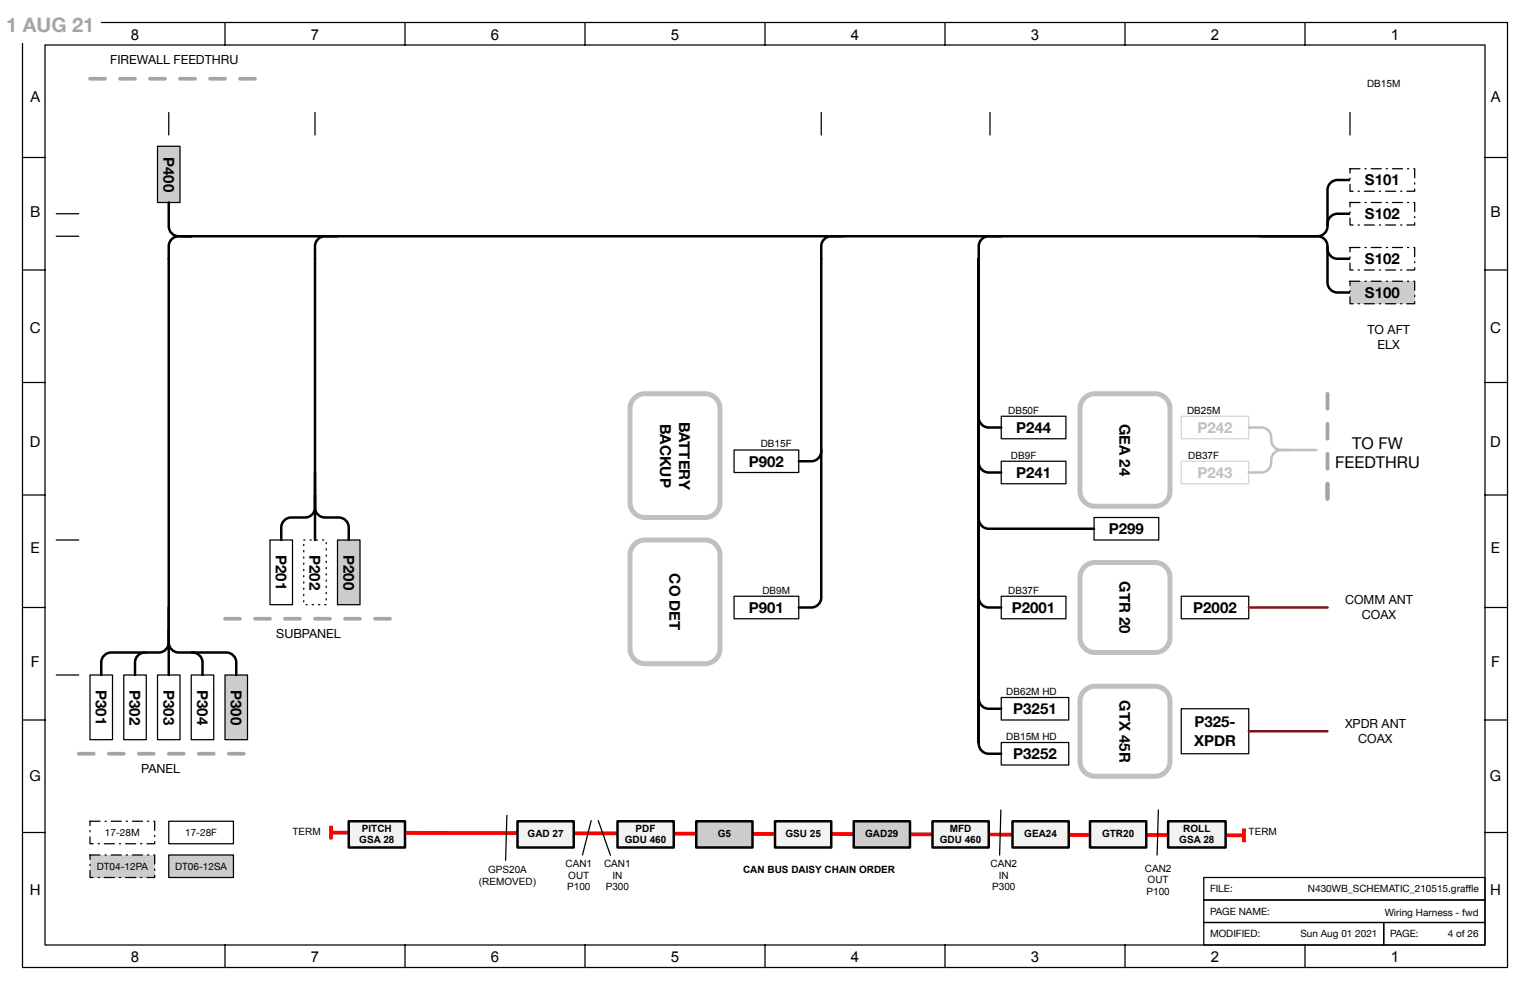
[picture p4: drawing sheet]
<svg xmlns="http://www.w3.org/2000/svg" width="432mm" height="279mm" viewBox="0 0 432 279" stroke-linecap="round" stroke-linejoin="round" font-family="sans-serif">
<path d="M25.4 190.5h6.3v18.3h-6.3z" fill="none" stroke="#000" stroke-width=".35"/>
<path d="M44.4 41.3h6.4v15.9h-6.4z" fill="#ccc"/>
<path d="M44.4 41.3h6.4v15.8h-6.4z" fill="none" stroke="#000" stroke-width=".35"/>
<path d="M34.9 190.5h6.4v18.3h-6.4z" fill="#fff"/>
<path d="M34.9 190.5h6.4v18.3h-6.4z" fill="none" stroke="#000" stroke-width=".35"/>
<path d="M44.4 190.5h6.4v18.3h-6.4z" fill="#fff"/>
<path d="M44.4 190.5h6.4v18.3h-6.4z" fill="none" stroke="#000" stroke-width=".35"/>
<path d="M54 190.5h6.3v18.3h-6.3z" fill="#fff"/>
<path d="M54 190.5h6.3v18.3h-6.3z" fill="none" stroke="#000" stroke-width=".35"/>
<path d="M63.5 190.5h6.3v18.3h-6.3z" fill="#ccc"/>
<path d="M63.5 190.5h6.3v18.3h-6.3z" fill="none" stroke="#000" stroke-width=".35"/>
<path d="M76.2 152.4h6.3v18.3h-6.3z" fill="#fff"/>
<path d="M76.2 152.4h6.3v18.3h-6.3z" fill="none" stroke="#000" stroke-width=".35"/>
<path d="M85.7 152.4h6.4v18.3h-6.4z" fill="#fff"/>
<path d="M85.7 152.4h6.4v18.3h-6.4z" fill="none" stroke="#000" stroke-width=".35" stroke-dasharray=".4 1.4"/>
<path d="M95.2 152.4h6.4v18.3h-6.4z" fill="#ccc"/>
<path d="M95.2 152.4h6.4v18.3h-6.4z" fill="none" stroke="#000" stroke-width=".35"/>
<path d="M305.8 112.6a4.2 4.2 0 0 1 3.2-1.5h17a4.2 4.2 0 0 1 4.2 4.3v23.2a4.2 4.2 0 0 1-4.2 4.3h-17a4.2 4.2 0 0 1-4.2-4.3v-23.2a4.2 4.2 0 0 1 1-2.8z" fill="#fff"/>
<path d="M305.8 112.6a4.2 4.2 0 0 1 3.2-1.5h17a4.2 4.2 0 0 1 4.2 4.3v23.2a4.2 4.2 0 0 1-4.2 4.3h-17a4.2 4.2 0 0 1-4.2-4.3v-23.2a4.2 4.2 0 0 1 1-2.8z" fill="none" stroke="#c0c0c0" stroke-width="1.4"/>
<path d="M305.8 160.3a4.2 4.2 0 0 1 3.2-1.5h17a4.2 4.2 0 0 1 4.2 4.2v16.9a4.2 4.2 0 0 1-4.2 4.2h-17a4.2 4.2 0 0 1-4.2-4.2v-16.9a4.2 4.2 0 0 1 1-2.7z" fill="#fff"/>
<path d="M305.8 160.3a4.2 4.2 0 0 1 3.2-1.6h17a4.2 4.2 0 0 1 4.2 4.3v16.9a4.2 4.2 0 0 1-4.2 4.2h-17a4.2 4.2 0 0 1-4.2-4.2v-16.9a4.2 4.2 0 0 1 1-2.7z" fill="none" stroke="#c0c0c0" stroke-width="1.4"/>
<path d="M305.8 195.2a4.2 4.2 0 0 1 3.2-1.5h17a4.2 4.2 0 0 1 4.2 4.2v16.9a4.2 4.2 0 0 1-4.2 4.3h-17a4.2 4.2 0 0 1-4.2-4.3v-16.9a4.2 4.2 0 0 1 1-2.7z" fill="#fff"/>
<path d="M305.8 195.2a4.2 4.2 0 0 1 3.2-1.5h17a4.2 4.2 0 0 1 4.2 4.2v16.9a4.2 4.2 0 0 1-4.2 4.3h-17a4.2 4.2 0 0 1-4.2-4.3v-16.9a4.2 4.2 0 0 1 1-2.7z" fill="none" stroke="#c0c0c0" stroke-width="1.4"/>
<path d="M282.6 117.5h18.2v6.3h-18.2z" fill="#fff"/>
<path d="M282.6 117.5h18.2v6.3h-18.2z" fill="none" stroke="#000" stroke-width=".35"/>
<path d="M282.6 130.2h18.2v6.3h-18.2z" fill="#fff"/>
<path d="M282.6 130.2h18.2v6.3h-18.2z" fill="none" stroke="#000" stroke-width=".35"/>
<path d="M333.4 117.5h19v6.3h-19z" fill="#fff"/>
<path d="M333.4 117.5h19v6.3h-19z" fill="none" stroke="#d6d6d6" stroke-width=".35"/>
<path d="M333.4 130.2h19v6.3h-19z" fill="#fff"/>
<path d="M333.4 130.2h19v6.3h-19z" fill="none" stroke="#d6d6d6" stroke-width=".35"/>
<path d="M308.8 146h18.2v6.4h-18.2z" fill="#fff"/>
<path d="M308.8 146h18.2v6.4h-18.2z" fill="none" stroke="#000" stroke-width=".35"/>
<path d="M333.4 168.3h19v6.3h-19z" fill="#fff"/>
<path d="M333.4 168.3h19v6.3h-19z" fill="none" stroke="#000" stroke-width=".35"/>
<path d="M282.6 168.3h18.2v6.3h-18.2z" fill="#fff"/>
<path d="M282.6 168.3h18.2v6.3h-18.2z" fill="none" stroke="#000" stroke-width=".35"/>
<path d="M333.4 200h19v12.7h-19z" fill="#fff"/>
<path d="M333.4 200h19v12.7h-19z" fill="none" stroke="#000" stroke-width=".35"/>
<path d="M282.6 196.8h19v6.4h-19z" fill="#fff"/>
<path d="M282.6 196.8h19v6.4h-19z" fill="none" stroke="#000" stroke-width=".35"/>
<path d="M282.6 209.5h19v6.4h-19z" fill="#fff"/>
<path d="M282.6 209.5h19v6.4h-19z" fill="none" stroke="#000" stroke-width=".35"/>
<path d="M178.8 112.6a4.2 4.2 0 0 1 3.2-1.5h17a4.2 4.2 0 0 1 4.2 4.3v26.4a4.2 4.2 0 0 1-4.2 4.2h-17a4.2 4.2 0 0 1-4.2-4.2v-26.4a4.2 4.2 0 0 1 1-2.8z" fill="#fff"/>
<path d="M178.8 112.6a4.2 4.2 0 0 1 3.2-1.5h17a4.2 4.2 0 0 1 4.2 4.3v26.4a4.2 4.2 0 0 1-4.2 4.2h-17a4.2 4.2 0 0 1-4.2-4.2v-26.4a4.2 4.2 0 0 1 1-2.8z" fill="none" stroke="#c0c0c0" stroke-width="1.4"/>
<path d="M178.8 153.9a4.2 4.2 0 0 1 3.2-1.5h17a4.2 4.2 0 0 1 4.2 4.2v26.5a4.2 4.2 0 0 1-4.2 4.2h-17a4.2 4.2 0 0 1-4.2-4.2v-26.5a4.2 4.2 0 0 1 1-2.7z" fill="#fff"/>
<path d="M178.8 153.9a4.2 4.2 0 0 1 3.2-1.5h17a4.2 4.2 0 0 1 4.2 4.2v26.5a4.2 4.2 0 0 1-4.2 4.2h-17a4.2 4.2 0 0 1-4.2-4.2v-26.5a4.2 4.2 0 0 1 1-2.7z" fill="none" stroke="#c0c0c0" stroke-width="1.4"/>
<path d="M207.2 127h18.2v6.3h-18.2z" fill="#fff"/>
<path d="M207.2 127h18.2v6.3h-18.2z" fill="none" stroke="#000" stroke-width=".35"/>
<path d="M207.2 168.3h18.2v6.3h-18.2z" fill="#fff"/>
<path d="M207.2 168.3h18.2v6.3h-18.2z" fill="none" stroke="#000" stroke-width=".35"/>
<path d="M352.4 120.6h3.6a2.94 2.94 0 0 1 2.8 3.6 2.82 2.82 0 0 0 2.8 2.8h9.9M363.9 127a4.5 4.5 0 0 0-4.5 1.1 4.3 4.3 0 0 0-.7 3.1 2.82 2.82 0 0 1-2.7 2.1h-3.6" fill="none" stroke="#c0c0c0" stroke-width=".71"/>
<path d="M352.4 171.4h22.2M352.4 206.4h22.2" fill="none" stroke="#b1001c" stroke-width=".71"/>
<path d="M381 50.8h-3.5a2.82 2.82 0 0 0-2.9 2.8v10.3a2.82 2.82 0 0 1-2.8 2.8h-320.1M355.6 66.7h16.2a2.82 2.82 0 0 1 2.8 2.8v10.2a2.82 2.82 0 0 0 2.9 2.8h3.5M374.6 69.8a2.86 2.86 0 0 0 2.9 3.2h3.5M381 60.3h-3.5a2.86 2.86 0 0 0-2.9 3.2" fill="none" stroke="#000" stroke-width=".71"/>
<path d="M381 47.6h18.3v6.4h-18.3z" fill="#fff"/>
<path d="M381 47.6h18.3v6.4h-18.3z" fill="none" stroke="#000" stroke-width=".35" stroke-dasharray="2.8 1.4 .4 1.4"/>
<path d="M381 57.2h18.3v6.3h-18.3z" fill="#fff"/>
<path d="M381 57.1h18.3v6.4h-18.3z" fill="none" stroke="#000" stroke-width=".35" stroke-dasharray="2.8 1.4 .4 1.4"/>
<path d="M381 69.8h18.3v6.4h-18.3z" fill="#fff"/>
<path d="M381 69.8h18.3v6.4h-18.3z" fill="none" stroke="#000" stroke-width=".35" stroke-dasharray="2.8 1.4 .4 1.4"/>
<path d="M381 79.4h18.3v6.3h-18.3z" fill="#ccc"/>
<path d="M381 79.4h18.3v6.3h-18.3z" fill="none" stroke="#000" stroke-width=".35" stroke-dasharray="2.8 1.4 .4 1.4"/>
<g fill="none" stroke="#000" stroke-width=".71">
<path d="M47.6 57.1v6.8a2.82 2.82 0 0 0 2.8 2.8h3.6h-3.6a2.82 2.82 0 0 0-2.8 2.8v111.8a2.82 2.82 0 0 0 2.8 2.8h13.5a2.82 2.82 0 0 1 2.8 2.9v3.5M95.2 66.7h-3.5a2.82 2.82 0 0 0-2.8 2.8v73.7a2.82 2.82 0 0 0 2.8 2.8h3.9a2.82 2.82 0 0 1 2.8 2.9v3.5M238.1 66.7h-3.5a2.82 2.82 0 0 0-2.8 2.8v99.1a2.82 2.82 0 0 1-2.8 2.8h-3.6M282.6 66.7h-3.6a2.82 2.82 0 0 0-2.8 2.8v3.5M276.2 117.5a2.86 2.86 0 0 0 2.8 3.1h3.6M88.9 133.3v9.9a2.82 2.82 0 0 1-2.8 2.8h-3.9a2.82 2.82 0 0 0-2.8 2.9v3.5M88.9 139.7v12.7M231.8 127a2.86 2.86 0 0 1-2.8 3.2h-3.6M276.2 130.2a2.86 2.86 0 0 0 2.8 3.1h3.6M276.2 146a2.86 2.86 0 0 0 2.8 3.2h29.8M47.6 171.4v9.9a2.82 2.82 0 0 1-2.8 2.8h-13.4a2.82 2.82 0 0 0-2.8 2.9v3.5M47.6 177.8v12.7"/>
<path d="M276.2 168.3a2.86 2.86 0 0 0 2.8 3.1h3.6M41.3 184.1a2.86 2.86 0 0 0-3.2 2.9v3.5M54 184.1a2.86 2.86 0 0 1 3.1 2.9v3.5M276.2 196.8a2.86 2.86 0 0 0 2.8 3.2h3.6M276.2 209.5v-136.5v136.9a2.82 2.82 0 0 0 2.8 2.8h3.6"/>
</g>
<path d="M25.4 22.2h50.8M374.6 111.1v31.8v-9.6M63.5 174.6h50.8M22.2 212.7h50.8" fill="none" stroke="#a5a5a5" stroke-width="1.1" stroke-dasharray="4.2 4.2"/>
<path d="M47.6 31.7v6.4M88.9 31.7v6.4M231.8 31.7v6.4M279.4 31.7v6.4M381 31.7v6.4M15.9 60.3h6.3M15.9 66.7h6.3M15.9 152.4h6.3M15.9 190.5h6.3" fill="none" stroke="#000" stroke-width=".35"/>
<path d="M93.4 235l257.7 .7" fill="none" stroke="#f00" stroke-width="1.1"/>
<path d="M93.4 233v3.9M351.1 233.8v3.9" fill="none" stroke="#f00" stroke-width="1.1" stroke-linecap="butt"/>
<path d="M285.8 231.8h15.8v7.4h-15.8z" fill="#f2f2f2"/>
<path d="M285.8 231.8h15.8v7.4h-15.8z" fill="none" stroke="#000" stroke-width=".71"/>
<path d="M174.3 231.8h15.8v7.4h-15.8z" fill="#f2f2f2"/>
<path d="M174.3 231.8h15.8v7.4h-15.8z" fill="none" stroke="#000" stroke-width=".71"/>
<path d="M146 231.8h15.9v7.4h-15.9z" fill="#f2f2f2"/>
<path d="M146 231.8h15.9v7.4h-15.9z" fill="none" stroke="#000" stroke-width=".71"/>
<path d="M329.7 231.8h16.2v7.4h-16.2z" fill="#f2f2f2"/>
<path d="M329.7 231.8h16.2v7.4h-16.2z" fill="none" stroke="#000" stroke-width=".71"/>
<path d="M98.4 231.8h15.9v7.4h-15.9z" fill="#f2f2f2"/>
<path d="M98.4 231.8h15.9v7.4h-15.9z" fill="none" stroke="#000" stroke-width=".71"/>
<path d="M218.7 231.8h15.9v7.4h-15.9z" fill="#f2f2f2"/>
<path d="M218.7 231.8h15.9v7.4h-15.9z" fill="none" stroke="#000" stroke-width=".71"/>
<path d="M307.6 231.8h15.9v7.4h-15.9z" fill="#f2f2f2"/>
<path d="M307.6 231.8h15.9v7.4h-15.9z" fill="none" stroke="#000" stroke-width=".71"/>
<path d="M166.8 231.6l-2.4 9.7M168.8 231.6l3.5 9.8M282.5 228.6l-.4 12.7" fill="none" stroke="#000" stroke-width=".35"/>
<path d="M263.2 231.8h15.8v7.4h-15.8z" fill="#f2f2f2"/>
<path d="M263.2 231.8h15.8v7.4h-15.8z" fill="none" stroke="#000" stroke-width=".71"/>
<path d="M326.9 228.6l-.3 12.7" fill="none" stroke="#000" stroke-width=".35"/>
<path d="M196.5 231.8h15.9v7.4h-15.9z" fill="#ccc"/>
<path d="M196.5 231.8h15.9v7.4h-15.9z" fill="none" stroke="#000" stroke-width=".71"/>
<path d="M240.9 231.8h15.9v7.4h-15.9z" fill="#ccc"/>
<path d="M240.9 231.8h15.9v7.4h-15.9z" fill="none" stroke="#000" stroke-width=".71"/>
<path d="M143.1 230.1l-.4 12.7" fill="none" stroke="#000" stroke-width=".35"/>
<path d="M25.4 231.8h18.3v6.3h-18.3z" fill="#fff"/>
<path d="M25.4 231.8h18.3v6.3h-18.3z" fill="none" stroke="#000" stroke-width=".35" stroke-dasharray="2.8 1.4 .4 1.4"/>
<path d="M25.4 241.3h18.3v6.3h-18.3z" fill="#ccc"/>
<path d="M25.4 241.3h18.3v6.3h-18.3z" fill="none" stroke="#000" stroke-width=".35" stroke-dasharray="2.8 1.4 .4 1.4"/>
<path d="M47.6 231.8h18.3v6.3h-18.3z" fill="#fff"/>
<path d="M47.6 231.8h18.3v6.3h-18.3z" fill="none" stroke="#000" stroke-width=".35"/>
<path d="M47.6 241.3h18.3v6.3h-18.3z" fill="#ccc"/>
<path d="M6.3 6.3h419.1v266.7h-419.1zM47.6 241.3h18.3v6.3h-18.3z" fill="none" stroke="#000" stroke-width=".35"/>
<path d="M419.1 234.9h6.3z" fill="#fff"/>
<g fill="none" stroke="#000" stroke-width=".35">
<path d="M12.7 12.7h406.4v254h-406.4zM63.5 6.4v6.3M114.3 6.4v6.3M165.1 6.4v6.3M215.9 6.4v6.3M266.7 6.4v6.3M317.5 6.4v6.3M368.3 6.4v6.3M6.3 44.4h6.4M419.1 44.4h6.3M6.3 76.2h6.4M419.1 76.2h6.3"/>
<path d="M6.3 107.9h6.4M419.1 107.9h6.3M6.3 139.7h6.4M419.1 139.7h6.3M6.3 171.4h6.4M419.1 171.4h6.3M6.3 203.2h6.4M419.1 203.2h6.3M6.3 234.9h6.4M419.1 234.9h6.3M339.7 254h79.4v6.3h-79.4zM339.7 247.6h79.4v6.4h-79.4z"/>
<path d="M63.5 266.7v6.3M114.3 266.7v6.3M165.1 266.7v6.3M215.9 266.7v6.3M266.7 266.7v6.3M317.5 266.7v6.3M339.7 260.3h50.8v6.4h-50.8zM368.3 266.7v6.3M390.5 260.3h28.6v6.4h-28.6z"/>
</g>
<path d="M0 1.6h28.4v10.4h-28.4z" fill="#fff"/>
<text font-size="5.6" fill="#a5a5a5" x="1.8" y="9">1 AUG 21</text>
<g font-size="4.6">
<text x="381.6" y="126.6">TO FW</text>
<text x="376.8" y="132.1">FEEDTHRU</text>
</g>
<g font-size="4.2">
<text x="36.9" y="11.3">8</text>
<text x="87.7" y="11.3">7</text>
<text x="138.5" y="11.3">6</text>
<text x="189.3" y="11.3">5</text>
<text x="240.1" y="11.3">4</text>
<text x="290.9" y="11.3">3</text>
<text x="341.7" y="11.3">2</text>
<text x="392.5" y="11.3">1</text>
<text x="8.6" y="28.7">A</text>
<text x="420.7" y="28.7">A</text>
<text x="46.1" y="44.3" transform="rotate(90 46.1 44.3)">P400</text>
<text x="385.2" y="52.3">S101</text>
<text x="8.5" y="61.3">B</text>
<text x="385.2" y="61.9">S102</text>
<text x="420.6" y="61.3">B</text>
<text x="385.2" y="74.6">S102</text>
<text x="385.2" y="84.1">S100</text>
<text x="8.4" y="93.9">C</text>
<text x="420.6" y="93.9">C</text>
<text x="186.3" y="119.6" transform="rotate(90 186.3 119.6)">BACKUP</text>
<text x="191.7" y="119" transform="rotate(90 191.7 119)">BATTERY</text>
<text x="316" y="119.6" transform="rotate(90 316 119.6)">GEA 24</text>
<text x="286.8" y="122.2">P244</text>
<text x="8.5" y="126.1">D</text>
<text x="211.4" y="131.7">P902</text>
<text x="420.6" y="126.1">D</text>
<text x="286.8" y="134.9">P241</text>
<text x="313" y="150.8">P299</text>
<text x="8.6" y="156.1">E</text>
<text x="77.8" y="156.6" transform="rotate(90 77.8 156.6)">P201</text>
<text x="87.4" y="156.6" transform="rotate(90 87.4 156.6)">P202</text>
<text x="96.9" y="156.6" transform="rotate(90 96.9 156.6)">P200</text>
<text x="189" y="161.8" transform="rotate(90 189 161.8)">CO DET</text>
<text x="420.8" y="156.1">E</text>
<text x="316" y="164.1" transform="rotate(90 316 164.1)">GTR 20</text>
<text x="211.4" y="173">P901</text>
<text x="285.6" y="173">P2001</text>
<text x="336.8" y="173">P2002</text>
<text x="8.7" y="188.2">F</text>
<text x="420.9" y="188.2">F</text>
<text x="27" y="194.7" transform="rotate(90 27 194.7)">P301</text>
<text x="36.6" y="194.7" transform="rotate(90 36.6 194.7)">P302</text>
<text x="46.1" y="194.7" transform="rotate(90 46.1 194.7)">P303</text>
<text x="55.6" y="194.7" transform="rotate(90 55.6 194.7)">P304</text>
<text x="65.1" y="194.7" transform="rotate(90 65.1 194.7)">P300</text>
<text x="316" y="197.6" transform="rotate(90 316 197.6)">GTX 45R</text>
<text x="286" y="201.6">P3251</text>
<text x="337.1" y="205.2">P325-</text>
<text x="286" y="214.3">P3252</text>
<text x="337" y="210.6">XPDR</text>
<text x="8.3" y="220.4">G</text>
<text x="420.5" y="220.4">G</text>
<text x="8.4" y="252.5">H</text>
<text x="420.6" y="252.5">H</text>
<text x="36.9" y="271.6">8</text>
<text x="87.7" y="271.6">7</text>
<text x="138.5" y="271.6">6</text>
<text x="189.3" y="271.6">5</text>
<text x="240.1" y="271.6">4</text>
<text x="290.9" y="271.6">3</text>
<text x="341.7" y="271.6">2</text>
<text x="392.5" y="271.6">1</text>
</g>
<g font-size="4.2" fill="#c0c0c0">
<text x="338" y="122.2">P242</text>
<text x="338" y="134.9">P243</text>
</g>
<g font-size="3.5">
<text x="31.1" y="18">FIREWALL FEEDTHRU</text>
<text x="385.9" y="94.2">TO AFT</text>
<text x="388.8" y="98.5">ELX</text>
<text x="379.6" y="170.4">COMM ANT</text>
<text x="78" y="179.9">SUBPANEL</text>
<text x="384.4" y="174.7">COAX</text>
<text x="379.6" y="205.3">XPDR ANT</text>
<text x="383.3" y="209.6">COAX</text>
<text x="39.9" y="218">PANEL</text>
</g>
<g font-size="2.8">
<text x="385.8" y="24.6">DB15M</text>
<text x="284.5" y="116.7">DB50F</text>
<text x="335" y="116.7">DB25M</text>
<text x="214.7" y="126.2">DB15F</text>
<text x="285.3" y="129.4">DB9F</text>
<text x="335.3" y="129.4">DB37F</text>
<text x="215.2" y="167.5">DB9M</text>
<text x="284.5" y="167.5">DB37F</text>
<text x="284" y="196.1">DB62M HD</text>
<text x="284" y="208.8">DB15M HD</text>
<text x="29.6" y="236">17-28M</text>
<text x="52.3" y="236">17-28F</text>
<text x="82.5" y="235.8">TERM</text>
<text x="101.4" y="237.9">GSA 28</text>
<text x="102.1" y="234.7">PITCH</text>
<text x="148.9" y="236.3">GAD 27</text>
<text x="176.3" y="237.9">GDU 460</text>
<text x="179.4" y="234.7">PDF</text>
<text x="202.6" y="236.3">G5</text>
<text x="221.6" y="236.3">GSU 25</text>
<text x="244.2" y="236.3">GAD29</text>
<text x="265.2" y="237.9">GDU 460</text>
<text x="268.1" y="234.7">MFD</text>
<text x="289.1" y="236.3">GEA24</text>
<text x="311" y="236.3">GTR20</text>
<text x="332.8" y="237.9">GSA 28</text>
<text x="333.9" y="234.7">ROLL</text>
<text x="352.4" y="235.8">TERM</text>
<text x="27.3" y="245.5">DT04-12PA</text>
<text x="49.4" y="245.5">DT06-12SA</text>
<text x="159.6" y="244.7">CAN1</text>
<text x="170.5" y="244.7">CAN1</text>
<text x="279.6" y="244.7">CAN2</text>
<text x="135.1" y="249.6">(REMOVED)</text>
<text x="137.7" y="246.4">GPS20A</text>
<text x="160.1" y="251.3">P100</text>
<text x="160.4" y="248">OUT</text>
<text x="171" y="251.3">P300</text>
<text x="172.8" y="248">IN</text>
<text x="209.7" y="246.5">CAN BUS DAISY CHAIN ORDER</text>
<text x="280" y="251.3">P300</text>
<text x="281.9" y="248">IN</text>
<text x="323.1" y="246.1">CAN2</text>
<text x="323.9" y="249.3">OUT</text>
<text x="341.5" y="251.8">FILE:</text>
<text x="369.1" y="251.8">N430WB_SCHEMATIC_210515.grafe</text>
<text x="413.6" y="251.8">f</text>
<text x="413.6" y="251.8">l</text>
<text x="323.6" y="252.6">P100</text>
<text x="341.5" y="258.2">PAGE NAME:</text>
<text x="390.8" y="258.6">Wiring Harness - fwd</text>
<text x="341.5" y="264.5">MODIFIED:</text>
<text x="367" y="264.5">Sun Aug 01 2021</text>
<text x="392.3" y="264.5">PAGE:</text>
<text x="408.6" y="264.5">4 of 26</text>
</g>
</svg>
